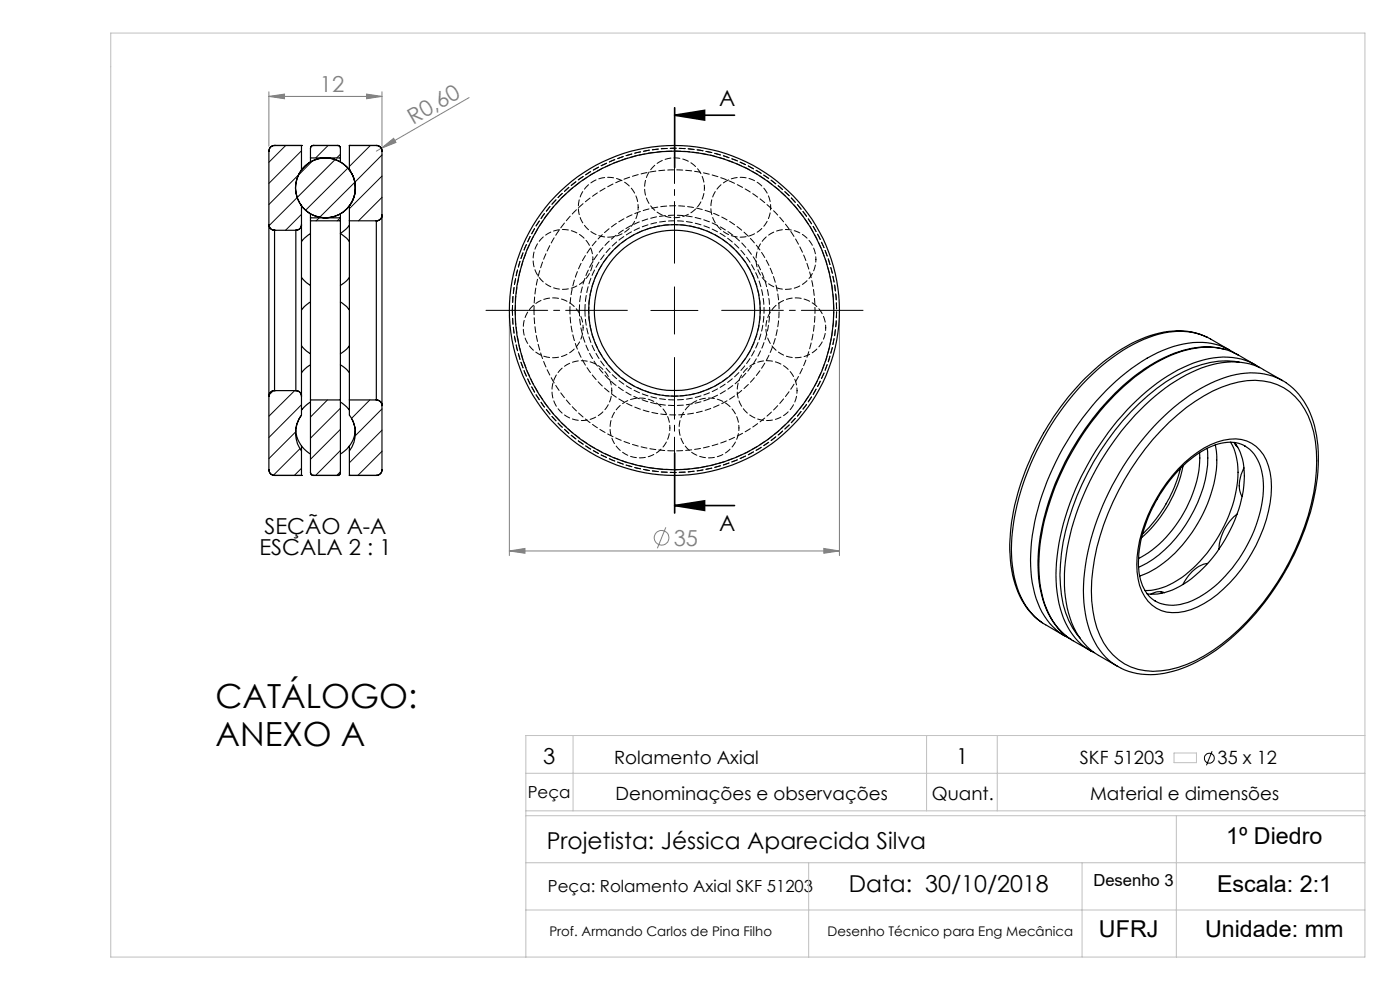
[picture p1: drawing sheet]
<svg xmlns="http://www.w3.org/2000/svg" width="297mm" height="210mm" viewBox="0 0 297 210" stroke-linecap="round" stroke-linejoin="round" font-family="sans-serif">
<g fill="none" stroke="#808080" stroke-width=".21">
<path d="M57 19.5v11.5M77.8 20l3.2 .5-3.2 .4zM81 19.5v11.5M57 20.5l3.4-.5v.9zM57 20.5h24M80.9 31.5l2.6-2.2 .5 .9zM80.9 31.5l-1.1 .6M99.5 20.7l-18.6 10.8M108.1 66.8v51.1M178.1 66.8v51.1M108.1 116.9l3.3-.6v1.1zM108.1 116.9h70"/>
<path d="M141.3 111.9l-1.8 4.4M174.8 116.3l3.3 .6-3.3 .5z"/>
<circle cx="140.4" cy="114.1" r="1.55"/>
</g>
<g fill="none" stroke="#000" stroke-width=".21">
<path d="M138.1 65.9h10M143.1 60.8v10.1M257.1 159.3l-1.2 3"/>
<circle cx="256.5" cy="160.8" r="1.06"/>
</g>
<path d="M143.1 24.4l6.4-1v2.1zM143.1 24.4h12.7M143.1 22.9v12.7M143.1 96.1v12.7M143.1 107.2l6.4-1v2.1zM143.1 107.2h12.7" fill="none" stroke="#000" stroke-width=".35"/>
<path d="M143.1 55.8v-30M133.1 65.8h-30M143.1 75.8v30M153.1 65.8h30" fill="none" stroke="#000" stroke-width=".21" stroke-dasharray="15.2 1.3 1.3 1.3" stroke-dashoffset="2.1"/>
<g fill="none" stroke="#c0c0c0" stroke-width=".21">
<path d="M23.5 7h266.1v196h-266.1zM121.6 156v16M196.6 156v16M211.6 156v16M249.1 159.7h4.7v2.1h-4.7zM289.6 156h-178.1v47M111.5 172h178.1M111.5 164h178.1M111.5 173h178.1M249.6 173v30M111.5 193h178.1M111.5 183h178.1"/>
<path d="M171.6 183v20M229.6 183v20"/>
</g>
<path d="M143.1 24.4l6.4-1v2.1zM143.1 107.2l6.4-1v2.1z" fill="#000"/>
<g fill="#808080">
<path d="M80.9 31.5l2.6-2.2 .5 .9z"/>
<path d="M108.1 116.9l3.3-.6v1.1zM174.8 116.3l3.3 .6-3.3 .5zM57 20.5l3.4-.5v.9zM77.8 20l3.2 .5-3.2 .4z"/>
</g>
<g fill="none" stroke="#000" stroke-width=".25">
<path d="M57 32.1v15.6M58.2 30.9a1.2 1.2 0 0 0-1.2 1.2M58.2 30.9h.1M58.2 30.9a1.19 1.19 0 0 0-1.2 1.2M58.2 30.9h5.8M64 36a6.3 6.3 0 0 0 0 7.7v4M64 36h.1M64 30.9h.1M64 30.9v5.1M65.9 33.5v.9M65.9 31.5v2M65.9 33.5h6.3"/>
<path d="M66.5 30.9a.6 .6 0 0 0-.6 .6M66.5 30.9l-.5 .2-.1 .4M66.5 30.9h.1M66.5 30.9h5.1M69 33.5a6.3 6.3 0 0 0-5 2.5M69.1 33.5a6.4 6.4 0 0 1 6.3 6.4 6.4 6.4 0 0 1-6.3 6.3M71.6 30.9a.6 .6 0 0 1 .6 .6M71.6 30.9l.4 .1 .2 .5M71.6 30.9h.1M72.2 33.5v.9M72.2 31.5v2M74.1 36h.1"/>
<path d="M74.1 36a6.3 6.3 0 0 1 0 7.7v3.1M74.1 30.9h.1M74.1 30.9h5.7M74.1 30.9v5.1M79.8 30.9a1.2 1.2 0 0 1 1.2 1.2M79.8 30.9a1.13 1.13 0 0 1 1.2 1.2M79.8 30.9h.1M81 32.1v13.5M57 47.7a1.2 1.2 0 0 0 1.2 1.2M57 47.7v36.4M57 47.7a1.19 1.19 0 0 0 1.2 1.2M58.2 48.9h.1"/>
<path d="M58.2 48.9v34M58.2 48.9h4.6M62.8 48.9h.1M62.8 48.9v34M63.8 43.4a6.1 6.1 0 0 0 5.2 2.8M64 47.7a1.2 1.2 0 0 1-1.2 1.2M64 58.8l1 1.2 .9 .6M64 47.7a1.18 1.18 0 0 1-1.2 1.2M64 47.7v36.4M65.9 49.6l-1.3 .9-.6 .8M65.9 45.4v.8M65.9 46.8v38"/>
<path d="M65.9 46.8h6.3M65.9 46.2v.6M65.9 46.2h6.3M72.2 49.6l1.4 .9 .5 .8M72.2 45.4v.8M72.2 46.8v38M72.2 46.2v.6M74.1 58.9l-.5 .6-1.4 1.1M74.1 47.8l-.5 .7-1.4 1M74.1 46.8v38M74.1 46.8h5.7M79.8 46.8h.1"/>
<path d="M79.8 46.8v38M81 45.6a1.2 1.2 0 0 1-1.2 1.2M81 45.6a1.13 1.13 0 0 1-1.2 1.2M81 45.6v40.4M64 73.3l1 1.2 .9 .6M65.9 64.1l-1.3 .9-.6 .7M65.9 77.4l-.9 .6-1 1.1M72.2 64.1l1.4 .9 .5 .7M72.2 77.4l1.4 1 .5 .6M74.1 73.4l-.5 .6-1.4 1.1M256 71.5a16.1 16.1 0 0 0-13 0 41 41 0 0 0-17.2 13.7 55.3 55.3 0 0 0-11.3 26.8 25 25 0 0 0 2.8 16.2l1.1 1.4 1.2 1.3 1.5 1.2M259.8 74.1a17.2 17.2 0 0 0-11.8 1.3 41.5 41.5 0 0 0-16.2 13.4 53.4 53.4 0 0 0-11.6 30.1 21.1 21.1 0 0 0 3.6 13.6l2.1 2.2 1.4 1"/>
<path d="M260.8 74.3l-4-2.4a14.8 14.8 0 0 0-13.1-.3 41.9 41.9 0 0 0-18 14.6 53.7 53.7 0 0 0-11.1 30.3 21 21 0 0 0 4.1 13.4l1.3 1.3 1.1 .9 4.7 2.8M261.6 74.7l4.7 2.7M261.6 74.7a13.8 13.8 0 0 0-11.7-1.5 35 35 0 0 0-16.3 10.7 57 57 0 0 0-14.8 31 26 26 0 0 0 2.3 14.9 13 13 0 0 0 5.5 5.5M262.6 75.2a14.1 14.1 0 0 0-10.9-.9 34.5 34.5 0 0 0-15.3 9.5 57.2 57.2 0 0 0-15.8 32.1 25.6 25.6 0 0 0 2.2 15 12.8 12.8 0 0 0 4.8 5l3.7 2.1M262.9 76.8a19.7 19.7 0 0 0-13.7 3.1 52.4 52.4 0 0 0-20.7 25.3 41.5 41.5 0 0 0-3.3 21 17 17 0 0 0 4 9.2M266.3 77.4l.9 .6M266.3 77.4a15.3 15.3 0 0 0-13.1-.4 41.7 41.7 0 0 0-17.1 13.5 55.1 55.1 0 0 0-12.1 30.2 21.4 21.4 0 0 0 4.1 14.7 11 11 0 0 0 3.2 2.6M266.3 77.4l.3 .2M266.9 77.8l.2 .1M57 99.7a1.2 1.2 0 0 0 1.2 1.2M57 99.7a1.19 1.19 0 0 0 1.2 1.2M57 84.1v15.6"/>
<path d="M58.2 82.9a1.2 1.2 0 0 0-1.2 1.2M58.2 82.9a1.19 1.19 0 0 0-1.2 1.2M58.2 82.9h.1M58.2 82.9h4.6M62.7 91.3a6.5 6.5 0 0 0 3.2 5M62.8 82.9a1.2 1.2 0 0 1 1.2 1.2M62.8 82.9a1.18 1.18 0 0 1 1.2 1.2M62.8 82.9h.1M63.8 88.3a5.7 5.7 0 0 0-1.1 3.2M64 94.6v1.1M64 84.1v3.9a6.3 6.3 0 0 0 0 7.7M64 86.7l.1 .1"/>
<path d="M64 95.7v5.2M65.9 85.3l-.9 .6-1 1.1M65.9 84.8h6.3M65.9 84.8v15.5M72.2 85.3l1.4 1 .5 .7M72.2 84.8v15.5M74.1 84.8v3.2a6.3 6.3 0 0 1 0 7.7M74.1 94.6v1.1M74.1 86.7l-.1 .1M74.1 95.7v5.2M74.1 84.8h5.7M74.7 88.9l.5 1.4 .2 1.4"/>
<path d="M75.4 91.3a6.4 6.4 0 0 1-3.2 5M79.8 84.8a1.2 1.2 0 0 1 1.2 1.2M79.8 84.8a1.19 1.19 0 0 1 1.2 1.2M79.8 84.8h.1M81 99.7a1.2 1.2 0 0 1-1.2 1.2M81 99.7a1.18 1.18 0 0 1-1.2 1.2M81 86v13.7M248 89.6a32 32 0 0 1 14.8-8.6 12.5 12.5 0 0 1 15.4 8.9 32.9 32.9 0 0 1-.7 19.5 54.4 54.4 0 0 1-20.2 28.6 21.4 21.4 0 0 1-14.3 4.3 12.4 12.4 0 0 1-10.3-9.1 31.7 31.7 0 0 1 0-17.1 56.8 56.8 0 0 1 15.3-26.5zM250.4 99.4a29.2 29.2 0 0 1-8 13.9M250.6 99.2a17.1 17.1 0 0 1 9.8-5.4 6.6 6.6 0 0 1 7 5.2 20.7 20.7 0 0 1-1.3 13.5 29 29 0 0 1-11.7 14.2 9.5 9.5 0 0 1-9.3 .8 8.7 8.7 0 0 1-3.6-7.5 30 30 0 0 1 7.8-19.5zM251 98.8a27.6 27.6 0 0 1-8.8 15.2M251.3 98.1a17.7 17.7 0 0 1 9.6-4.9 7.3 7.3 0 0 1 8.2 5.7 21.1 21.1 0 0 1-1.1 13.1 31.4 31.4 0 0 1-12.6 16 11.2 11.2 0 0 1-9 1.5 8.9 8.9 0 0 1-5.2-8.2 29.4 29.4 0 0 1 6.3-18.9l2.5-3z"/>
<path d="M254.5 96a25.6 25.6 0 0 1-6.4 17.2 21.3 21.3 0 0 1-6.6 5.3M256.1 95.1a23.7 23.7 0 0 1-3.7 14.7 24.5 24.5 0 0 1-10.9 10.5M257.8 94.4a24 24 0 0 1-3.1 15.6 26 26 0 0 1-11.8 11.8l-1.1 .4M261.1 93.8a14.5 14.5 0 0 1 1.1 10.4 30.4 30.4 0 0 1-12.4 18.9 12.6 12.6 0 0 1-6.9 2.2M261.8 93.9l.8 1M261.9 93.8a12.3 12.3 0 0 1 2 9.1 30.4 30.4 0 0 1-12.7 21 12 12 0 0 1-7.9 2.1M262.1 94.3h.1M263.9 99.2a6.4 6.4 0 0 0-.4 6.1M272.1 80.7l-4.1-2.3a15.3 15.3 0 0 0-13-.4 42 42 0 0 0-18.1 14.7 54.6 54.6 0 0 0-11.1 29 21.2 21.2 0 0 0 4.1 14.7l2 1.9 5.2 3M272.8 81.2a14.3 14.3 0 0 0-12.7-1.2 40.2 40.2 0 0 0-18.2 13.8 55.1 55.1 0 0 0-12 30.2 21.4 21.4 0 0 0 4 14.7l2 1.9 1.9 1.1M272.8 81.2a16.7 16.7 0 0 1 6.6 12.2 44.2 44.2 0 0 1-4.4 23.3 53.4 53.4 0 0 1-19.1 22.6 22.3 22.3 0 0 1-13.8 3.7l-2.7-.6-1.5-.6M58.2 100.9h.1"/>
<path d="M58.2 100.9h5.8M64 100.9h.1M65.9 100.3a.6 .6 0 0 0 .6 .6M65.9 100.3l.1 .3 .5 .3M66.5 100.9h.1M66.5 100.9h5.1M71.6 100.9h.1M72.2 100.3a.6 .6 0 0 1-.6 .6M72.2 100.3l-.1 .3-.5 .3M74.1 100.9h.1M74.1 100.9h5.7M79.8 100.9h.1"/>
<path d="M256.2 119.5a7.5 7.5 0 0 0-5.3 4.5M262.4 109.1a9.9 9.9 0 0 0-3.8 7.4M231.3 138l.9 .5M245.1 127.5h.1M246.3 125.5l.2 .3M247.1 125.7a3.2 3.2 0 0 0-3 .3"/>
<circle cx="69" cy="39.8" r="6.3"/>
<circle cx="143.1" cy="65.9" r="35"/>
<circle cx="143.1" cy="65.8" r="17"/>
<circle cx="143.1" cy="65.9" r="18.2"/>
<circle cx="143.1" cy="65.9" r="33.8"/>
</g>
<path d="M108.7 65.8a34.4 34.4 0 0 1 50.8-30.2 34.4 34.4 0 0 1 2.3 59.1 34.4 34.4 0 0 1-53-26.2l-.1-2.7M108.7 65.8a34.4 34.4 0 0 0 50.8 30.3 34.4 34.4 0 0 0 2.3-59.1 34.4 34.4 0 0 0-53 26.1l-.1 2.7M109.3 65.8a33.8 33.8 0 0 0 49.9 29.7 33.8 33.8 0 0 0 2.3-58 33.8 33.8 0 0 0-52.1 25.7l-.1 2.6" fill="none" stroke="#000" stroke-width=".21" stroke-dasharray="1.3 .6" stroke-dashoffset=".2"/>
<path d="M122.9 65.8a20.2 20.2 0 0 0 29.7 17.8 20.2 20.2 0 0 0 1.7-34.6 20.2 20.2 0 0 0-31.3 14.9l-.1 1.9" fill="none" stroke="#000" stroke-width=".21" stroke-dasharray="1.3 .6" stroke-dashoffset=".1"/>
<path d="M124.9 65.8a18.2 18.2 0 0 1 26.8-16 18.2 18.2 0 0 1 1.5 31.2 18.2 18.2 0 0 1-28.2-13.4l-.1-1.8" fill="none" stroke="#000" stroke-width=".21" stroke-dasharray="1.3 .6" stroke-dashoffset=".6"/>
<path d="M120.9 65.8a22.2 22.2 0 0 1 32.9-19.4 22.2 22.2 0 0 1 1.1 38.2 22.2 22.2 0 0 1-34-17.5v-1.3" fill="none" stroke="#000" stroke-width=".21" stroke-dasharray="1.3 .6" stroke-dashoffset=".5"/>
<path d="M113.3 65.8a29.8 29.8 0 0 0 43.9 26.3 29.8 29.8 0 0 0 2.4-51.1 29.8 29.8 0 0 0-46.2 22l-.1 2.8" fill="none" stroke="#000" stroke-width=".21" stroke-dasharray="1.3 .6" stroke-dashoffset=".3"/>
<path d="M124.1 65.8a19 19 0 0 1 28.2-16.6 19 19 0 0 1 1 32.7 19 19 0 0 1-29.2-14.9v-1.2" fill="none" stroke="#000" stroke-width=".21" stroke-dasharray="1.3 .6"/>
<path d="M149.4 39.8a6.3 6.3 0 0 1-9.3 5.6 6.3 6.3 0 0 1-.6-10.8 6.3 6.3 0 0 1 9.9 4.6v.6M125.8 55a6.3 6.3 0 0 1-9.3 5.6 6.3 6.3 0 0 1-.6-10.8 6.3 6.3 0 0 1 9.9 4.6v.6M135.4 44a6.3 6.3 0 0 1-9.3 5.6 6.3 6.3 0 0 1-.6-10.9 6.3 6.3 0 0 1 9.8 4.6l.1 .7M163.5 44a6.3 6.3 0 0 1-9.3 5.6 6.3 6.3 0 0 1-.6-10.9 6.3 6.3 0 0 1 9.9 4.6v.7M173.1 55a6.3 6.3 0 0 1-9.3 5.6 6.3 6.3 0 0 1-.6-10.8 6.3 6.3 0 0 1 9.9 4.6v.6M123.7 69.5a6.3 6.3 0 0 1-9.3 5.6 6.3 6.3 0 0 1-.6-10.8 6.3 6.3 0 0 1 9.9 4.6v.6M175.2 69.5a6.3 6.3 0 0 1-9.4 5.6 6.3 6.3 0 0 1-.5-10.8 6.3 6.3 0 0 1 9.8 4.6l.1 .6M129.8 82.9a6.3 6.3 0 0 1-9.3 5.6 6.3 6.3 0 0 1-.6-10.9 6.3 6.3 0 0 1 9.9 4.6v.7M142.1 90.8a6.3 6.3 0 0 1-9.3 5.6 6.3 6.3 0 0 1-.6-10.9 6.3 6.3 0 0 1 9.9 4.6v.7M156.8 90.8a6.3 6.3 0 0 1-9.4 5.6 6.3 6.3 0 0 1-.5-10.9 6.3 6.3 0 0 1 9.8 4.6l.1 .7M169.1 82.9a6.3 6.3 0 0 1-9.3 5.6 6.3 6.3 0 0 1-.6-10.9 6.3 6.3 0 0 1 9.9 4.6v.7" fill="none" stroke="#000" stroke-width=".21" stroke-dasharray="1.3 .6" stroke-dashoffset=".7"/>
<g fill="none" stroke="#000" stroke-width=".21">
<path d="M60.6 30.9l-3.6 3.5M64 32l-7 6.9M66.3 34.1l-9.3 9.3M69.6 30.9l-2.6 2.6M71.1 33.9l-14 14M72.2 32.7l-.8 .8M73.8 35.7l-9 8.9M78.6 30.9l-4.5 4.4M81 32.9l-13.2 13.2M81 37.4l-6.9 6.9M64 45.5l-3.4 3.4M67.7 46.2l-.6 .6"/>
<path d="M72.2 46.2l-.7 .6M81 41.9l-4.9 4.9M58 82.9l-.9 .9M62.5 82.9l-5.5 5.4M62.7 91.6l-5.7 5.7M63.6 95.2l-5.6 5.6M64 99.3l-1.6 1.6M64 85.9l-7 6.9M69.5 84.8l-3.6 3.7M72.2 86.6l-6.3 6.3M72.2 91.1l-6.3 6.3M72.2 95.6l-5.2 5.3"/>
<path d="M78.5 84.8l-3.9 4M81 91.3l-6.9 6.9M81 86.7l-5.6 5.8M81 95.7l-5.1 5.2M72.2 100.1l-.8 .8"/>
</g>
<g font-size="7.1">
<text x="45.7" y="150.3">CATÁLOGO:</text>
<text x="45.7" y="158.3">ANEXO A</text>
</g>
<g font-size="4.9">
<text x="260.1" y="179.1">1º Diedro</text>
<text x="116" y="180">Projetista: Jéssica Aparecida Silva</text>
<text x="180.1" y="189.3">Data: 30/10/2018</text>
<text x="258.2" y="189.2">Escala: 2:1</text>
<text x="233.1" y="198.8">UFRJ</text>
<text x="255.7" y="198.8">Unidade: mm</text>
</g>
<g font-size="4.7" fill="#808080">
<text x="67.9" y="19.4">12</text>
<text x="87.7" y="26.4" transform="rotate(-30 87.7 26.4)">R0,60</text>
<text x="142.9" y="115.8">35</text>
</g>
<g font-size="4.7">
<text x="152.5" y="22.4">A</text>
<text x="56.1" y="113.2">SEÇÃO A-A</text>
<text x="152.5" y="112.6">A</text>
<text x="55.1" y="117.7">ESCALA 2 : 1</text>
<text x="115.2" y="162">3</text>
<text x="202.8" y="162">1</text>
</g>
<g font-size="3.9">
<text x="130.3" y="162">Rolamento Axial</text>
<text x="229.1" y="162">SKF 51203</text>
<text x="258.3" y="162">35 x 12</text>
<text x="130.6" y="169.8">Denominações e observações</text>
<text x="197.7" y="169.8">Quant.</text>
<text x="231.2" y="169.8">Material e dimensões</text>
</g>
<g font-size="3.5">
<text x="112" y="169.2">Peça</text>
<text x="116.3" y="189.3">Peça: Rolamento Axial SKF 51203</text>
<text x="232" y="187.9">Desenho 3</text>
</g>
<g font-size="2.8">
<text x="116.5" y="198.5">Prof. Armando Carlos de Pina Filho</text>
<text x="175.6" y="198.5">Desenho Técnico para Eng Mecânica</text>
</g>
</svg>
